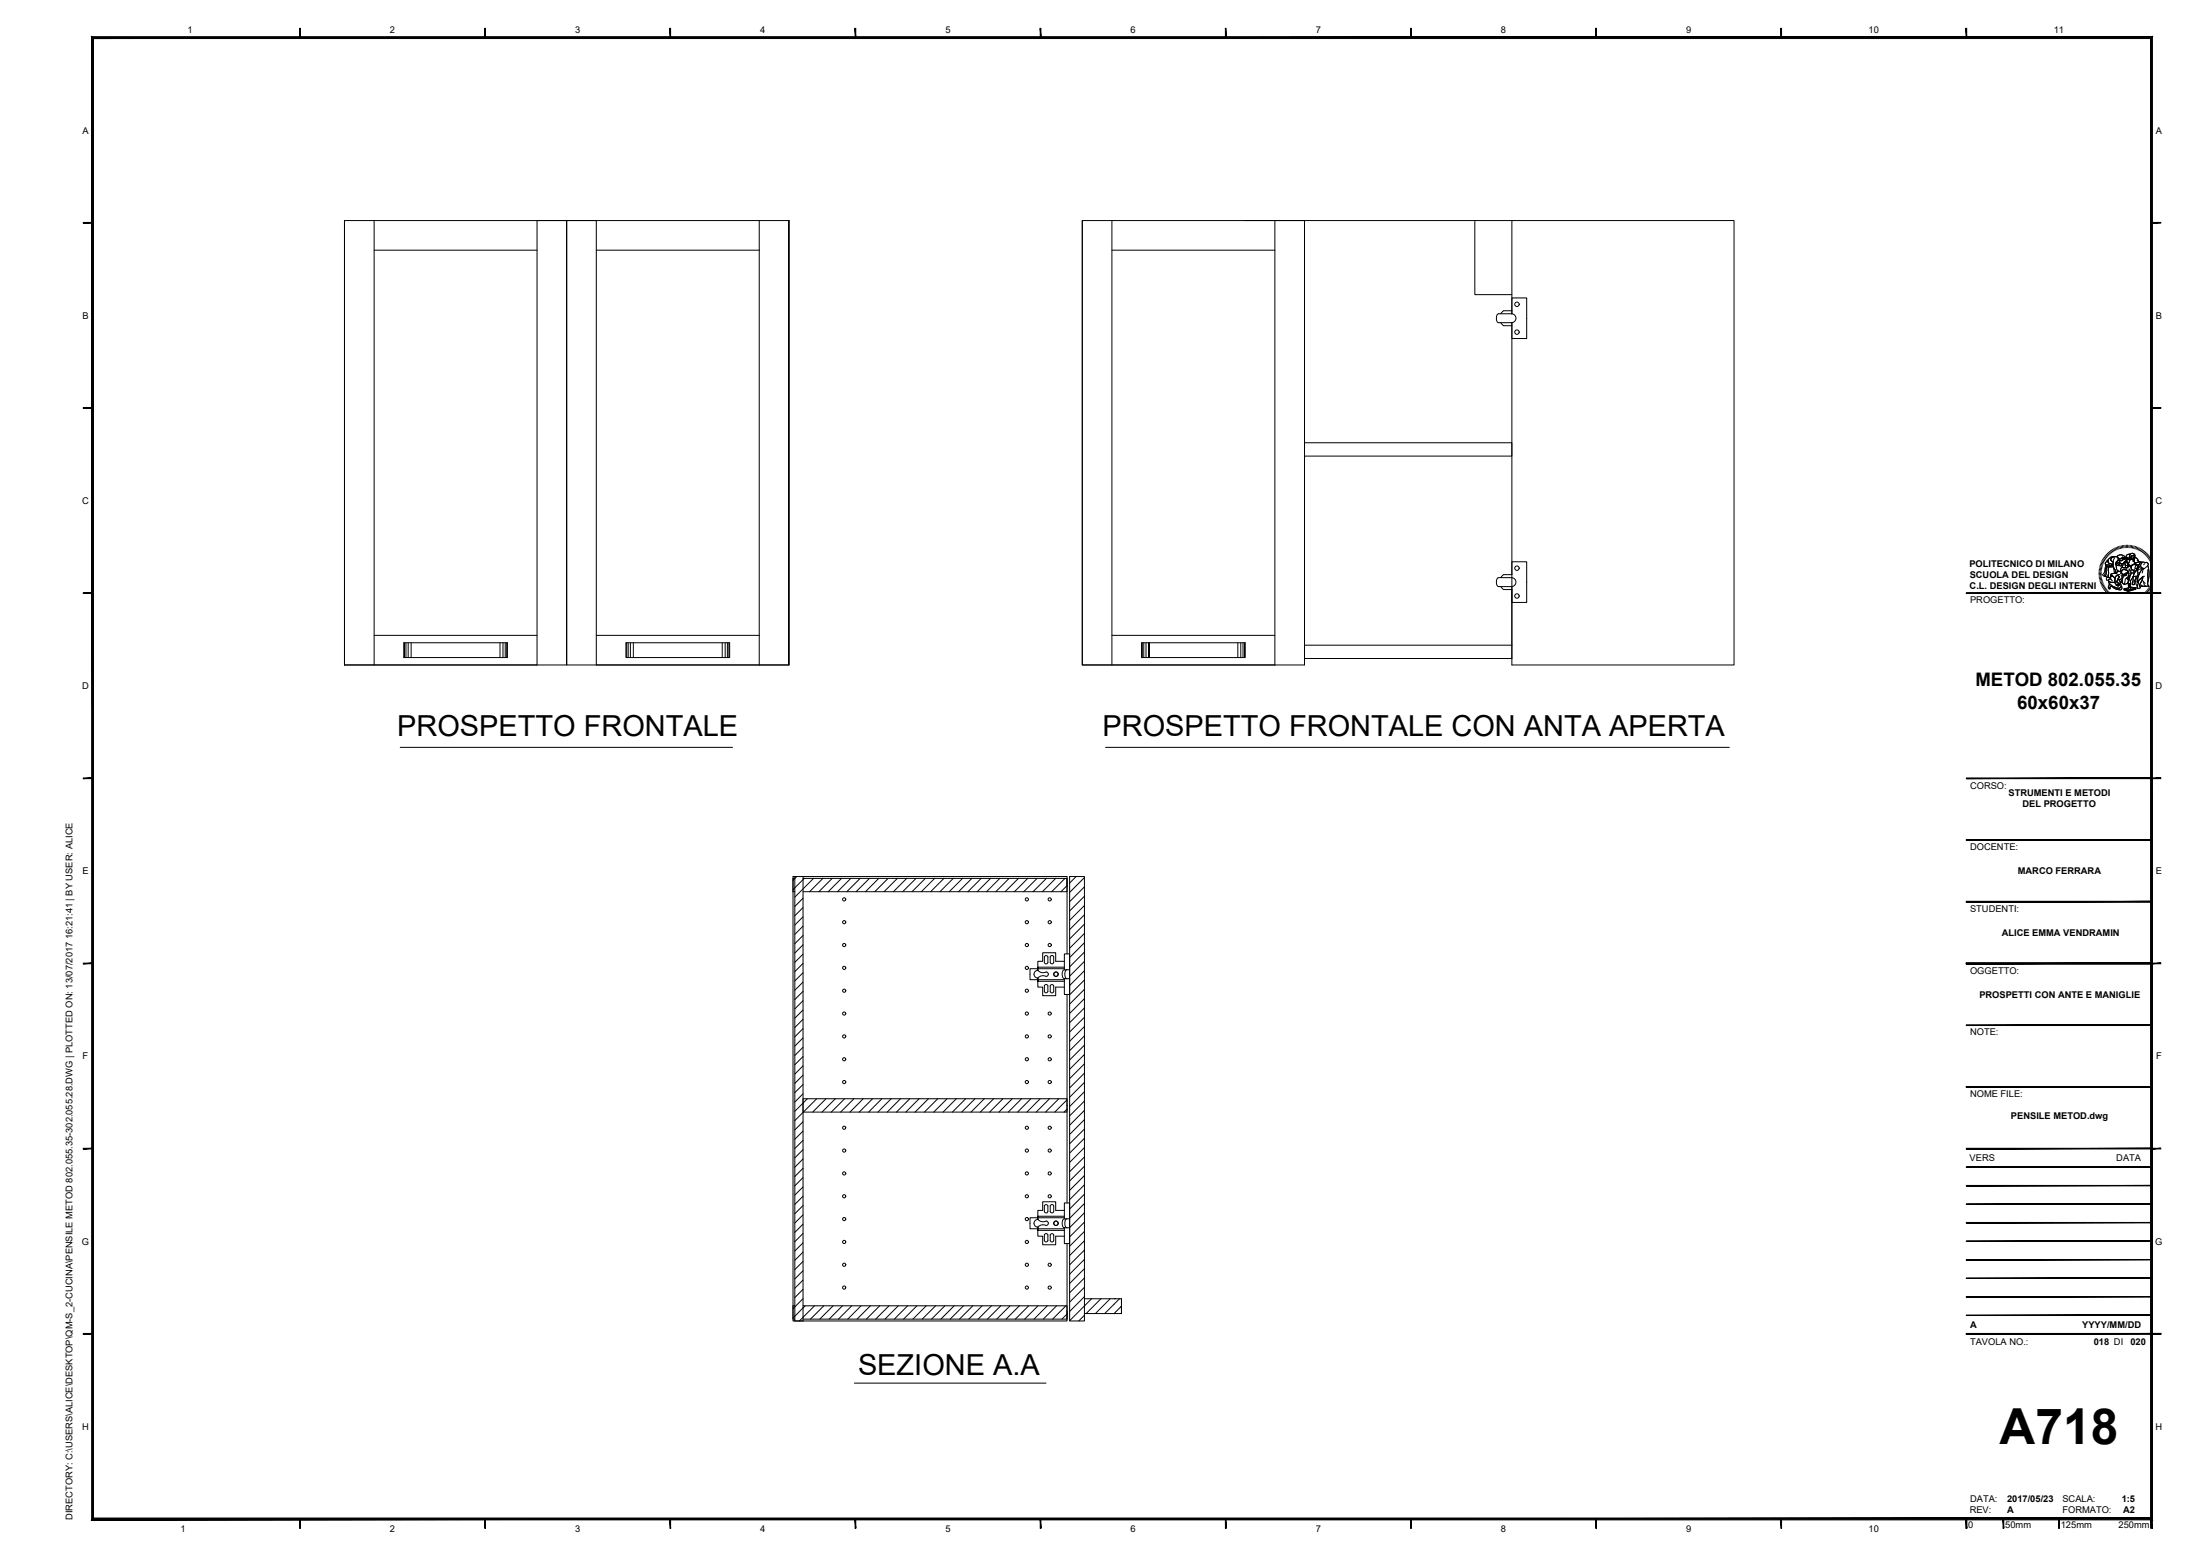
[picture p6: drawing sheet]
<svg xmlns="http://www.w3.org/2000/svg" width="594mm" height="420mm" viewBox="0 0 594 420" stroke-linecap="round" stroke-linejoin="round" font-family="sans-serif">
<!-- layer: 0 -->
<g fill="none" stroke="#000" stroke-width=".27">
<path d="M404.7 84.7h3.5a1.2 1.2 0 0 1 1.2 1.2 1.2 1.2 0 0 1-1.2 1.2h-3.5M405.3 87.1l.7 .8 2.3 .1M408.3 84.8v-4.4h4v11h-4v-4.3M408.3 83.9h-2.3l-.7 .8M404.7 156h3.5a1.2 1.2 0 0 1 1.2 1.2 1.2 1.2 0 0 1-1.2 1.2h-3.5M405.3 156l.7-.8h2.3v-3.5h4v11h-4v-3.5h-2.3l-.7-.8M283 258.4v1.5M283 258.4l-.5-.4-.5 .4 .1 1.7 .6 .1 .3-.3M283.7 258.2l.6-.1 .2 .3v1.5l-.2 .3h-.4l-.3-.3zM287.4 259.6h-2.3v-2.3h-3.5v2.3h-1.3v2.4v-.8h7.1M280.3 262a1.04 1.04 0 0 0-1.1 1.1 1.04 1.04 0 0 0 1.1 1M280.3 262a2.24 2.24 0 0 0 2.4 .5l.3 .3v.5l-.5 .4"/>
<path d="M282.5 263.7a1.82 1.82 0 0 0-2.2 .4M283 266.2v1.5M283 266.2l-.3-.3-.6 .1-.1 1.7 .5 .4 .5-.4M283.7 266l.6-.1 .2 .3v1.5l-.2 .4h-.4l-.3-.4zM287.4 261.6h-9.3v2.9h9.3M287.4 265h-7.1v-.9v2.4h1.3v2.4h3.5v-2.4h2.3M287.4 261.9h1.4M287.4 264.3h1.4M280.3 329.3a1.04 1.04 0 0 0-1.1 1 1.04 1.04 0 0 0 1.1 1.1M280.3 329.3a2.24 2.24 0 0 0 2.4 .5l.3 .3v.4l-.5 .4a1.82 1.82 0 0 0-2.2 .5M283 325.7v1.5M283 333.5v1.5"/>
<path d="M283 333.5l-.3-.4-.6 .2-.1 1.7 .5 .3 .5-.3M283 325.6l-.5-.3-.5 .4 .1 1.6 .6 .2 .3-.3M283.7 333.3l.6-.1 .2 .3v1.5l-.2 .3h-.4l-.3-.3zM283.7 325.4l.6-.1 .2 .3v1.5l-.2 .4h-.4l-.3-.4zM287.4 328.8h-9.3v3h9.3M287.4 332.2h-7.1v-.8v2.4h1.3v2.3h3.5v-2.3h2.3M287.4 326.8h-2.3v-2.3h-3.5v2.3h-1.3v2.5v-.9h7.1M287.4 331.5h1.4M287.4 329.1h1.4"/>
<circle cx="409.6" cy="89.7" r=".6"/>
<circle cx="409.6" cy="82.2" r=".6"/>
<circle cx="409.6" cy="153.4" r=".6"/>
<circle cx="409.6" cy="160.9" r=".6"/>
<circle cx="285.1" cy="263.1" r=".6"/>
<circle cx="285.1" cy="330.3" r=".6"/>
</g>
<!-- layer: A-FURN -->
<g fill="none" stroke="#000" stroke-width=".27">
<path d="M93 59.6h60v120h-60zM93 59.6v120M101 59.6v120M205 59.6v120M213 59.6h-60v120h60v-120v120h-52v-120h-16v120h-52M292.3 59.6h60v120h-60zM292.3 59.6v120h52v-120M300.3 59.6v120M336.3 59.6h72M398.3 59.6v20h10M101 67.6h44M161 67.6h44"/>
<path d="M300.3 67.6h44M408.3 84.7v-25.1h60v120h-60v-92.5M352.3 119.6h56v3.6h-56M101 171.6h44M109 173.6h28v4h-28zM109.2 173.6v4M109.6 173.6v4M110.2 173.6v4M111 173.6v4M135 173.6v4M135.8 173.6v4M136.4 173.6v4"/>
<path d="M136.8 173.6v4M161 171.6h44M169 173.6h28v4h-28zM169.2 173.6v4M169.6 173.6v4M170.2 173.6v4M171 173.6v4M195 173.6v4M195.8 173.6v4M196.4 173.6v4M196.8 173.6v4M300.3 171.6h44"/>
<path d="M308.3 173.6h28v4h-28zM308.5 173.6v4M308.9 173.6v4M309.5 173.6v4M310.3 177.6v-4v4M310.3 173.6v4M334.3 173.6v4M335.1 173.6v4M335.7 173.6v4M336.1 173.6v4M352.3 177.8h56M352.3 174.2h56"/>
<path d="M214.1 236.7h.5v120h2.2v-120M214.6 237.2h-.5v3.6h.5M215.2 236.7l-1.1 1M216.8 237.2h71.3v2.2M217.2 237.2l-3.1 3M219.7 237.2l-5.1 5M222.2 237.2l-3.6 3.6M224.7 237.2l-3.6 3.6M227.2 237.2l-3.6 3.6M229.8 237.2l-3.6 3.6M232.3 237.2l-3.6 3.6M234.8 237.2l-3.6 3.6"/>
<path d="M237.3 237.2l-3.6 3.6M239.8 237.2l-3.6 3.6M242.3 237.2l-3.6 3.6M244.8 237.2l-3.6 3.6M247.4 237.2l-3.6 3.6M249.9 237.2l-3.6 3.6M252.4 237.2l-3.6 3.6M254.9 237.2l-3.6 3.6M257.4 237.2l-3.6 3.6M259.9 237.2l-3.6 3.6M262.4 237.2l-3.6 3.6M265 237.2l-3.6 3.6"/>
<path d="M267.5 237.2l-3.6 3.6M270 237.2l-3.6 3.6M272.5 237.2l-3.6 3.6M275 237.2l-3.6 3.6M277.5 237.2l-3.6 3.6M280 237.2l-3.6 3.6M282.6 237.2l-3.6 3.6M285.1 237.2l-3.6 3.6M287.6 237.2l-3.6 3.6M288.1 237.2v3.6h-71.3M288.1 239.1l-1.6 1.7M288.8 236.7h4v120h-4z"/>
<path d="M290.6 236.7l-1.8 1.7M292.8 237l-4 4M292.8 239.5l-4 4M216.8 242.5l-2.2 2.3M216.8 245.1l-2.2 2.2M216.8 247.6l-2.2 2.2M216.8 250.1l-2.2 2.2M216.8 252.6l-2.2 2.2M216.8 255.1l-2.2 2.2M216.8 257.6l-2.2 2.3M288.1 257.6v-20.9h-74v120h74v-20.9M292.8 242l-4 4"/>
<path d="M292.8 244.5l-4 4M292.8 247l-4 4M292.8 249.5l-4 4M292.8 252l-4 4M292.8 254.6l-4 4M292.8 257.1l-4 4M292.8 259.6l-4 4M216.8 260.1l-2.2 2.3M216.8 262.7l-2.2 2.2M216.8 265.2l-2.2 2.2M216.8 267.7l-2.2 2.2M216.8 270.2l-2.2 2.2"/>
<path d="M216.8 272.7l-2.2 2.2M216.8 275.2l-2.2 2.3M216.8 277.8l-2.2 2.2M288.1 268.5v56.3M292.8 262.1l-4 4M292.8 264.6l-4 4M292.8 267.1l-4 4M292.8 269.7l-4 4M292.8 272.2l-4 4M292.8 274.7l-4 4M292.8 277.2l-4 4M292.8 279.7l-4 4"/>
<path d="M216.8 296.7h71.3v3.6h-71.3zM216.8 280.3l-2.2 2.2M216.8 282.8l-2.2 2.2M216.8 285.3l-2.2 2.2M216.8 287.8l-2.2 2.2M216.8 290.3l-2.2 2.2M216.8 292.8l-2.2 2.3M216.8 295.4l-2.2 2.2M218 296.7l-3.4 3.4M220.5 296.7l-3.6 3.6M223.1 296.7l-3.6 3.6M225.6 296.7l-3.6 3.6"/>
<path d="M228.1 296.7l-3.6 3.6M230.6 296.7l-3.6 3.6M233.1 296.7l-3.6 3.6M235.6 296.7l-3.6 3.6M238.1 296.7l-3.6 3.6M240.7 296.7l-3.6 3.6M243.2 296.7l-3.6 3.6M245.7 296.7l-3.6 3.6M248.2 296.7l-3.6 3.6M250.7 296.7l-3.6 3.6M253.2 296.7l-3.6 3.6M255.7 296.7l-3.6 3.6"/>
<path d="M258.3 296.7l-3.6 3.6M260.8 296.7l-3.6 3.6M263.3 296.7l-3.6 3.6M265.8 296.7l-3.6 3.6M268.3 296.7l-3.6 3.6M270.8 296.7l-3.6 3.6M273.3 296.7l-3.6 3.6M275.9 296.7l-3.6 3.6M278.4 296.7l-3.6 3.6M280.9 296.7l-3.6 3.6M283.4 296.7l-3.6 3.6M285.9 296.7l-3.6 3.6"/>
<path d="M288.1 297l-3.3 3.3M288.1 299.5l-.8 .8M292.8 282.2l-4 4M292.8 284.7l-4 4M292.8 287.3l-4 4M292.8 289.8l-4 4M292.8 292.3l-4 4M292.8 294.8l-4 4M292.8 297.3l-4 4M292.8 299.8l-4 4M216.8 300.4l-2.2 2.2M216.8 302.9l-2.2 2.2"/>
<path d="M216.8 305.4l-2.2 2.2M216.8 307.9l-2.2 2.2M216.8 310.4l-2.2 2.3M216.8 313l-2.2 2.2M216.8 315.5l-2.2 2.2M216.8 318l-2.2 2.2M292.8 302.3l-4 4M292.8 304.9l-4 4M292.8 307.4l-4 4M292.8 309.9l-4 4M292.8 312.4l-4 4M292.8 314.9l-4 4"/>
<path d="M292.8 317.4l-4 4M292.8 319.9l-4 4M216.8 320.5l-2.2 2.2M216.8 323l-2.2 2.2M216.8 325.5l-2.2 2.2M216.8 328l-2.2 2.3M216.8 330.6l-2.2 2.2M216.8 333.1l-2.2 2.2M216.8 335.6l-2.2 2.2M216.8 338.1l-2.2 2.2M292.8 322.5l-4 4M292.8 325l-4 4"/>
<path d="M292.8 327.5l-4 4M292.8 330l-4 4M292.8 332.5l-4 4M292.8 335l-4 4M292.8 337.5l-4 4M214.6 352.6h-.5v3.6h.5M216.8 352.6h71.3v3.6M216.8 340.6l-2.2 2.2M216.8 343.1l-2.2 2.2M216.8 345.6l-2.2 2.3M216.8 348.2l-2.2 2.2M216.8 350.7l-2.7 2.7"/>
<path d="M217.4 352.6l-3.3 3.3M219.9 352.6l-4 4.1M222.5 352.6l-3.6 3.6M225 352.6l-3.6 3.6M227.5 352.6l-3.6 3.6M230 352.6l-3.6 3.6M232.5 352.6l-3.6 3.6M235 352.6l-3.6 3.6M237.5 352.6l-3.5 3.6M240.1 352.6l-3.6 3.6M242.6 352.6l-3.6 3.6M245.1 352.6l-3.6 3.6"/>
<path d="M247.6 352.6l-3.6 3.6M250.1 352.6l-3.6 3.6M252.6 352.6l-3.6 3.6M255.2 352.6l-3.6 3.6M257.7 352.6l-3.6 3.6M260.2 352.6l-3.6 3.6M262.7 352.6l-3.6 3.6M265.2 352.6l-3.6 3.6M267.7 352.6l-3.6 3.6M270.2 352.6l-3.6 3.6M272.8 352.6l-3.6 3.6M275.3 352.6l-3.6 3.6"/>
<path d="M277.8 352.6l-3.6 3.6M280.3 352.6l-3.6 3.6M282.8 352.6l-3.6 3.6M285.3 352.6l-3.6 3.6M287.8 352.6l-3.6 3.6M288.1 354v2.2h-71.3M288.1 354.8l-1.3 1.4M292.8 350.7h10v4v-4v4h-10M292.8 340.1l-4 4M292.8 342.6l-4 4M292.8 345.1l-4 4M292.8 347.6l-4 4"/>
<path d="M292.8 350.1l-4 4M292.8 355.1l-1.5 1.6M294.8 350.7l-6 5.9M297.3 350.7l-4 4M299.8 350.7l-4 4M300.8 354.7h.1M300.8 350.7h.4M302.3 350.7l-4 4M302.8 352.7l-2 2"/>
<circle cx="228" cy="255.2" r=".43"/>
<circle cx="228" cy="242.9" r=".43"/>
<circle cx="228" cy="249" r=".43"/>
<circle cx="277.3" cy="255.2" r=".43"/>
<circle cx="277.3" cy="249" r=".43"/>
<circle cx="277.3" cy="242.9" r=".43"/>
<circle cx="283.5" cy="255.2" r=".43"/>
<circle cx="283.5" cy="249" r=".43"/>
<circle cx="283.5" cy="242.9" r=".43"/>
<circle cx="228" cy="267.5" r=".43"/>
<circle cx="228" cy="261.4" r=".43"/>
<circle cx="228" cy="279.9" r=".43"/>
<circle cx="228" cy="273.7" r=".43"/>
<circle cx="277.3" cy="261.4" r=".43"/>
<circle cx="277.3" cy="267.5" r=".43"/>
<circle cx="277.3" cy="279.9" r=".43"/>
<circle cx="277.3" cy="273.7" r=".43"/>
<circle cx="283.5" cy="279.9" r=".43"/>
<circle cx="283.5" cy="273.7" r=".43"/>
<circle cx="228" cy="286" r=".43"/>
<circle cx="228" cy="292.2" r=".43"/>
<circle cx="277.3" cy="286" r=".43"/>
<circle cx="277.3" cy="292.2" r=".43"/>
<circle cx="283.5" cy="286" r=".43"/>
<circle cx="283.5" cy="292.2" r=".43"/>
<circle cx="228" cy="304.5" r=".43"/>
<circle cx="228" cy="310.7" r=".43"/>
<circle cx="228" cy="316.9" r=".43"/>
<circle cx="277.3" cy="310.7" r=".43"/>
<circle cx="277.3" cy="304.5" r=".43"/>
<circle cx="277.3" cy="316.9" r=".43"/>
<circle cx="283.5" cy="304.5" r=".43"/>
<circle cx="283.5" cy="310.7" r=".43"/>
<circle cx="283.5" cy="316.9" r=".43"/>
<circle cx="228" cy="329.2" r=".43"/>
<circle cx="228" cy="323" r=".43"/>
<circle cx="228" cy="335.4" r=".43"/>
<circle cx="277.3" cy="323" r=".43"/>
<circle cx="277.3" cy="329.2" r=".43"/>
<circle cx="277.3" cy="335.4" r=".43"/>
<circle cx="283.5" cy="323" r=".43"/>
<circle cx="228" cy="347.7" r=".43"/>
<circle cx="228" cy="341.5" r=".43"/>
<circle cx="277.3" cy="347.7" r=".43"/>
<circle cx="277.3" cy="341.5" r=".43"/>
<circle cx="283.5" cy="347.7" r=".43"/>
<circle cx="283.5" cy="341.5" r=".43"/>
</g>
<!-- layer: G-ANNO-DIM -->
<path d="M108.1 201.8h89.7M298.5 201.8h168.5M230.7 373.5h51.8" fill="none" stroke="#000" stroke-width=".27"/>
<!-- layer: meccanismi -->
<path d="M404.7 84.7a1.51 1.51 0 0 0 0 2.4M404.7 156a1.51 1.51 0 0 0 0 2.4M287.4 257.6h1.4v10.9h-1.4v-4.2a1.52 1.52 0 0 1 0-2.4zM288.1 261.9a1.51 1.51 0 0 0 0 2.4M287.4 324.8h1.4v11h-1.4v-4.3a1.52 1.52 0 0 1 0-2.4zM288.1 329.1a1.51 1.51 0 0 0 0 2.4" fill="none" stroke="#000" stroke-width=".27"/>
<!-- layer: G-ANNO-LOGO -->
<g fill="none" stroke="#000" stroke-width=".27">
<path d="M566.8 154.8h.6M566.8 154.5h.6M566.8 154.1l.7 .1M566.8 153.8l.7 .1M566.9 153.4l.7 .1M567 153.1l.6 .1M567.1 152.7l.6 .2M567.2 152.4l.6 .2M567.3 152l.6 .3M567.4 151.7l.6 .3M567.4 155.2h-.6M567.5 155.5h-.7"/>
<path d="M567.5 155.8l-.7 .1M567.5 156.1l-.6 .2M567.6 151.4l.6 .3M567.6 156.4l-.6 .2M567.7 156.8l-.7 .1M567.7 151.1l.6 .3M567.8 157.1l-.7 .2M567.9 157.4l-.6 .2M567.9 150.8l.6 .3M568 157.7l-.6 .3M568.1 150.5l.6 .4M568.2 158l-.6 .3"/>
<path d="M568.3 158.3l-.6 .3M568.3 150.2l.6 .4M568.5 158.5l-.6 .4M568.6 149.9l.5 .5M568.6 152.5h.7a.83 .83 0 0 0 1.3-.1l.1 .6-1 .1a.79 .79 0 0 1-1.1-.5zM568.7 152.5v.4M568.7 158.8l-.6 .4M568.8 149.6l.5 .5M568.8 153l-.2 .4-.2 1.5-.3 .6 .4 .2M568.9 159.1l-.6 .4M569 151.4l.3-.2-.1 .3a.81 .81 0 0 0 1 .8l.3 .1-.1 .2a.74 .74 0 0 1-1.1-.1l-.3 .1a.5 .5 0 0 1-.5-.4 .5 .5 0 0 1 .3-.6zM569.1 149.4l.4 .5"/>
<path d="M569.1 159.3l-.6 .5M569.1 153l.4 .1-.2 .4 .1 1.3-.1 1-.1 .1a.43 .43 0 0 1-.6-.2 .43 .43 0 0 1 .1-.6l.1-1.4zM569.1 153l-.3 .6-.1 1.5-.2 .6 .7 .2M569.3 151.2l-.6 .6a.44 .44 0 0 0-.2 .5 .44 .44 0 0 0 .5 .3h.6a.64 .64 0 0 0 1-.2M569.3 159.6l-.5 .4M569.3 149.1l.5 .6M569.3 156.6a1.21 1.21 0 0 0 1.8 .5M569.4 150.9l.6-.5 1.3-.1a1 1 0 0 0-1.2 1l.5 .3v.8l-.5-.1a.75 .75 0 0 1-.9-.8zM569.5 157v.5l.8 .7 1.9 .8M569.5 156.9l.5 .3 1.1-.1 .1 .5 .3 .3v.2l.2-.2 .3 .4-.2-.6 .4 .5-.2-.5 .4 .1-.8-.7 .3-.7 .4 .2 .3 1a.88 .88 0 0 1-.2 1.2 .88 .88 0 0 1-1.2-.2l-1.6-1zM569.5 159.8l-.5 .5M569.5 153.1l1.2-.1 .6 1.2-.1 .5-.4 .1a.6 .6 0 0 0-.8 .7l.2 .1-.4 .5a.56 .56 0 0 1-.5-.9v-1.7z"/>
<path d="M569.5 153.1l-.2 .6v2.1M569.6 148.9l.4 .5M569.6 157.6l1.6 1a1.01 1.01 0 0 0 1.6-.4 .65 .65 0 0 1 0 1 .65 .65 0 0 1-.9 0l-1.3-.6a.45 .45 0 0 0-.5-.3 .45 .45 0 0 0-.3 .5v.2h-.3a.84 .84 0 0 1 0-1.2zM569.6 157.6l-.1 .2a.84 .84 0 0 0 0 1.2l.4-.2-.2-.1a.49 .49 0 0 1 .4-.4 .49 .49 0 0 1 .5 .3l.9 .5a1.04 1.04 0 0 0 1.5-.1l-.2-.8M569.8 156.1a.5 .5 0 0 0-.8-.2 .5 .5 0 0 0 .1 .8 .72 .72 0 0 1 .7-.4 .72 .72 0 0 1 .6 .6h.1M569.9 148.7l.4 .5M570 155.7l.4-.2 .2 .1a.73 .73 0 0 1 .5 1v.5a1.19 1.19 0 0 1-1.8-.5l.7-.2-.2-.3zM570.1 155l1.1-.3 .3 .1 .2-.4 .5-.1 .6 .2 .3 .5a1.02 1.02 0 0 1 0 1.1 1.02 1.02 0 0 1-1 .4l-.1-.3a.47 .47 0 0 0 .1-.8 .47 .47 0 0 0-.8 .3l-.1 .4-.8-.6a.3 .3 0 0 1-.4 0 .3 .3 0 0 1 .1-.5zM570.2 148.5l.3 .5M570.3 150.6l.8-.3a.75 .75 0 0 1 .9 .6 .75 .75 0 0 1-.5 .9l-.3 .5 .2 .3a1.43 1.43 0 0 0 .6 1.5l.2 .2-.5 .1-.1 .4a.39 .39 0 0 1-.4-.2 .39 .39 0 0 1 0-.5l-.5-1.1-.1-1.3a.62 .62 0 0 1-.5-.4 .62 .62 0 0 1 .2-.7zM570.4 155.4l.7 .7M570.4 155.5l-.5 .4 .1 .5"/>
<path d="M570.5 148.3l.3 .6M570.7 153l-2-.1-.3 .4-.1 1.2-.5 .7 .3 .3M570.8 148.1l.3 .6M570.8 153.4l.2 1.3M571 150.6l-.4 .8v1.1l.6 1.5a.55 .55 0 0 0 .3 .8l.2-.4 .5-.2a1.05 1.05 0 0 1-.7-1.4 .95 .95 0 0 1 .3-1.3 .83 .83 0 0 0-.1-1.1 .83 .83 0 0 0-1-.1l-.8 .2-.6 .5-.1 .5a.83 .83 0 0 0 1 .8l.3 .1M571.1 148l.3 .6M571.2 154.7l-.4 .1a.61 .61 0 0 0-.8 .7l.2 .1M571.3 150.3a1.01 1.01 0 0 0-1.3 1l.6 .3M571.4 147.8l.3 .6M571.5 155.4a.47 .47 0 0 1 .7 .2 .47 .47 0 0 1-.2 .6l-.4 .9 .8 .8-.4-.2 .2 .5-.4-.5 .1 .6-.2-.4-.2 .2v-.2l-.4-.6 .1-1.2zM571.5 155.4a.47 .47 0 0 1 .7 .2 .47 .47 0 0 1-.2 .6l-.4 .9 .8 .8-.4-.2 .1 .5-.3-.5 .1 .6-.2-.4-.2 .2v-.2l-.4-.6v-1.1zM571.5 152.2l.8-.3 .3 .2-.4 .2 .2 .4a.61 .61 0 0 1-.9-.5z"/>
<path d="M571.6 151.6l.9-.4-.1 .6-1.1 .5zM571.6 152.2a.57 .57 0 0 0 .8 .5M571.7 150.4l.7-.6 1.1 .2a.3 .3 0 0 1 .3 .5 .3 .3 0 0 1-.5 0l-.2-.1-.5 .5-.6-.2M571.8 147.7l.2 .6M571.8 150.1l1.1-.3 .7 .4a.23 .23 0 0 1 .2 .3 .23 .23 0 0 1-.3 .1l-.4-.2-.4 .5h-.4l-.6-.5zM572 150.7l.7 .2 .5-.5 .3 .2-.2 .6-.4 .2-.5-.2-.5 .2zM572.1 147.6l.2 .6M572.2 154.3l.6 .2 .4 .6a.77 .77 0 0 1-.3 1.1M572.3 152.2h.8l-.2 .1a.37 .37 0 0 1-.3 .5 .37 .37 0 0 1-.4-.4zM572.3 156.6l.3 1a.8 .8 0 0 1 .1 .9 .8 .8 0 0 1-.9 .3M572.3 151.9l.3 .2M572.4 151.6v.2l-1.1 .5"/>
<path d="M572.4 155.1l-.8 .2M572.4 147.5l.2 .6M572.5 151.3l-.4 .5M572.6 154.8l.7 .5M572.7 152.1a.34 .34 0 0 0-.4 .4 .34 .34 0 0 0 .4 .3 .34 .34 0 0 0 .2-.5l.2-.1-.6 .1M572.7 155.3a.7 .7 0 0 1 .2 .9 .7 .7 0 0 1-1 .2M572.8 154.5l.1-.4a.9 .9 0 0 1 1.3-.1l.3 .3a.26 .26 0 0 1 .1 .4 .26 .26 0 0 1-.4 0l-1 .4 .6 .4 .4-.3 .1-.4a.43 .43 0 0 0 .3-.4 .43 .43 0 0 0-.4-.4l-.9-.2-.5 .7-.2-.1v-.5l.5-.8 .2 .2h1.1l.5-.4v-.3l.6 .2 .1 1a.64 .64 0 0 0-.1 1l-.3 .6-.4 .1-.2 .6h-.4l.3 .3 .3-.1-.1 .4 .2-.3-.3 1.1a.97 .97 0 0 1-1.5 0l-.3-.4 .3-.6 .2-1.1M572.8 147.4l.1 .6M572.8 154.2l.6-.4h.6l.5 .4a.3 .3 0 0 1 .1 .5 .3 .3 0 0 1-.5 0l-.2 .2a.51 .51 0 0 1-.6 .3 .51 .51 0 0 1-.4-.5zM572.8 157.1l.8 .7M573 151.2v.1M573.1 150.8l.2 .1"/>
<path d="M573.1 153.1a1.23 1.23 0 0 0-.5 1.3M573.1 156.5v.9M573.1 147.3l.1 .7M573.1 150.8v.1M573.2 155.1l.8-.3a.21 .21 0 0 1 .4-.1 .21 .21 0 0 1-.2 .3l-.4 .5-.5-.2zM573.2 155.9l-.3 1-.4 .4M573.5 151l.7-.2a.32 .32 0 0 1 .2 .6 .31 .31 0 0 1-.5-.2zM573.5 147.3l.1 .6M573.5 150.6l-.2 .6-.4 .2-.5-.2-.5 .2M573.5 151.9l.5-.3 .4 .1 .5 1a.23 .23 0 0 1-.1 .3 .23 .23 0 0 1-.3-.2 .23 .23 0 0 1 .2-.2l-.2-.7a.44 .44 0 0 0-.7-.1 .44 .44 0 0 0 .1 .7l.1 .4a.41 .41 0 0 1-.5 .4 .41 .41 0 0 1-.3-.5zM573.6 159l2-.4 1.1 .2-2 .6zM573.6 159l1.1 .4v.3l-1.1-.4z"/>
<path d="M573.8 151.8l.7 .1 .2 .5a.64 .64 0 0 1-.1 .7 .64 .64 0 0 1-.7 .2zM573.8 147.2l.1 .7M573.9 150.8l.1-.2a.53 .53 0 0 1 .7 .4l-.2 .1M573.9 155.3h.1M573.9 156.2l-.3 1.6 1-.2M573.9 150.6h.1a.52 .52 0 0 1 .5 0 .52 .52 0 0 1 .2 .4l-.2 .1-.2-.3h-.4zM574 154.9l.1 .1M574 155.2l.1 .1M574.1 155h-.1M574.1 152h.1M574.2 152l-.2 .1M574.2 147.2v.7"/>
<path d="M574.3 150.9l-.5-.1-.3 .2h.3a.36 .36 0 0 0 .3 .3 .36 .36 0 0 0 .4-.3l-.2-.2v.2M574.3 156l.3 .1 .2-.6 .4-.1-.4 1.3v-.4h-.3zM574.3 153.3v.7M574.4 154.8l-.2 .5a.51 .51 0 0 1-.8-.1M574.4 151.8l.2 .3-.1 .1M574.5 152a.43 .43 0 0 0-.7-.2 .43 .43 0 0 0 .1 .7 .5 .5 0 0 1-.1 .8 .5 .5 0 0 1-.7-.4l.4-1 .7-.3 .5 .5 .2 .8a.23 .23 0 0 1-.3 .1 .23 .23 0 0 1-.1-.3M574.5 147.2v.7M574.6 152.3l-.2 .1M574.6 152.1a.41 .41 0 0 1 0 .6 .41 .41 0 0 1-.6 0l-.1-.1M574.6 153l-.3 .3h-.4M574.7 159.4l2-.6v.3l-2 .6zM574.7 159.4v.3"/>
<path d="M574.7 151h.2l.1 .5-.2 .7M574.8 155.5h.1M574.8 156.2l-.1 .5 .2-.3M574.8 150.6l.1 .4M574.9 152.6l-.1-.5a.89 .89 0 0 0 0-1.1l-.3-.4a.46 .46 0 0 1-.4-.6 .46 .46 0 0 1 .6-.3 .28 .28 0 0 1 .5 0 .28 .28 0 0 1-.1 .4v1.1l.2-.1v-.4a.4 .4 0 0 0 .3 .3 .4 .4 0 0 0 .5-.1l-.1 .6 .2-.1 .4 .7-1.1 .7M574.9 147.2v.7M575 155.9l-.2 .3v-.3M575 153.6l-.2 1.4M575 152.8l.4 .2M575 157.7l.2-.1 .2 1-.3-.5-.4 .6zM575.1 154.8l-.4 .3v.5M575.2 155.4l-.4 .1-.2 .6h-.4l.3 .3 .3-.1"/>
<path d="M575.2 153.7l-.4 .8M575.3 147.2l-.1 .7M575.3 149.7l.7-.3 .4 .2 .1 .4v.7l-.4 .9v-.7l.3-.5a.28 .28 0 0 0-.1-.3 .28 .28 0 0 0-.4 0 .79 .79 0 0 0-.6 1.1h-.2l-.1-.8zM575.3 149.7h-.5a.62 .62 0 0 0-.6 .7M575.4 150.7l.2 .3 .5-.1M575.4 149.5l.6-.1 .4 .2 .1 .4v.7l-.4 .9 .2-1.3a.27 .27 0 0 0-.1-.3 .27 .27 0 0 0-.3 .1h-.4l-.2 1-.2 .1-.1-.8zM575.5 152.8l.2-.1a.98 .98 0 0 1 1.2-.2 .63 .63 0 0 1 .7 .4 .63 .63 0 0 1-.4 .8 .88 .88 0 0 1-.8 .5 .88 .88 0 0 1-.8-.5zM575.5 150.4l.3 .1M575.5 154.7l.9-.1-.7 1.6a1.5 1.5 0 0 0-.5 1.5h-.2l-.2 .5-.2-.9zM575.5 154.8l-.9 2.5 .2 .9 .4-.6 .2 1.3-.3-.8-.4 1 .1-.9M575.6 150.1h.3a.3 .3 0 0 1 .4 0 .3 .3 0 0 1 .1 .3l-.3 .5a.39 .39 0 0 1-.4 .1 .39 .39 0 0 1-.3-.3zM575.6 150.9h.1"/>
<path d="M575.6 153.8a.62 .62 0 0 0-.1 1l1-.2 .4-.6M575.6 147.3l-.1 .7M575.6 150.5h.1M575.7 150.8h.1M576 147.4l-.2 .6M576 150.6l.2 .1M576 150.6v.1M576.1 155.7l.7-.1-.5 1.4 .2 .7-.4 .2-.4-.2zM576.2 151.4l.4 .7M576.3 153.9h.1M576.3 147.4l-.2 .7M576.3 152.3h.1a2.24 2.24 0 0 1 1.8-.5l-.7 .9z"/>
<path d="M576.4 154.6l-.7 1.6a1.52 1.52 0 0 0-.5 1.5M576.5 153.8l-.3 .1M576.5 150.4a1.26 1.26 0 0 1 .9 1.1l.3 .2-.6 .2a.52 .52 0 0 1-.6 .1 .52 .52 0 0 1-.3-.6zM576.5 150.4l.7 .5 .2 .5M576.5 154.1l-.1 .1M576.7 147.5l-.2 .7M576.7 158.8v.3l-2 .6-1.1-.4v-.3l1.1 .4 2-.6a6.2 6.2 0 0 0-3.1 .2M576.8 155.6l-.5 1.4 .2 .7-.2 .2-.6-.2 .3-2M577 147.6l-.2 .7M577.1 153.5l-.1 .4M577.1 153.7l.2 .1-.1 .7a.69 .69 0 0 1-.2 1.1l-1 .1 .4-1.1zM577.1 152.5a.58 .58 0 0 1 .5 .6 .58 .58 0 0 1-.5 .6 .62 .62 0 0 1-1 .5l-.3-.3a.78 .78 0 0 1 0-1.2l.5-.2a.33 .33 0 0 1 .5 .2 .33 .33 0 0 1-.2 .4v.2a.22 .22 0 0 0 .2 .3 .22 .22 0 0 0 .2-.2l.2-.4-.1-.5-.6-.2-.7 .2-.4 .5 .1 .3"/>
<path d="M577.1 151.3l.5 .4M577.2 155.6l-1.2 .1M577.2 157l-.1 .2 .3 .2M577.3 147.8l-.2 .6M577.3 153.8v1.2l-.2 1a1.88 1.88 0 0 0-.1 2.1l.2 .1M577.5 156.7l1.1-1-.5 1.6a1.3 1.3 0 0 0-.2 1.4l-.1 .1a.45 .45 0 0 1-.7 0 .45 .45 0 0 1 .1-.7zM577.5 152.7a1.04 1.04 0 0 1 .6-.9 1.04 1.04 0 0 1 1.1 .1 .56 .56 0 0 1 .8 .2 .56 .56 0 0 1-.2 .8l-.3 .3a1.09 1.09 0 0 1-1.9-.3M577.6 154.5v.5M577.7 147.9l-.3 .6M578 148.1l-.3 .6M578 153.7l-.8 .1M578.1 157.9l.6 .4"/>
<path d="M578.3 148.3l-.4 .5M578.3 151.7a2.63 2.63 0 0 0-2 .6M578.5 156.7l.8 .9M578.5 153.7a6.7 6.7 0 0 0-1.4 3.4l1.5-1.3 .5-.2M578.6 151.8a.92 .92 0 0 0-.6 1 .92 .92 0 0 0 1 .7M578.6 151.8l.5 .1a.62 .62 0 0 1 .7 .1 .62 .62 0 0 1 .2 .7l.2 1.1a8.1 8.1 0 0 1-.2 3.7l.2 .8h-1.9a.45 .45 0 0 1-.6-.3 .45 .45 0 0 1 .3-.6l.6-1.7-1.5 1.4a6 6 0 0 1 1.5-3.4l.4-.2a.93 .93 0 0 1-1-.7 .93 .93 0 0 1 .6-1zM578.6 148.4l-.4 .6M578.6 155.7l-.5 1.6a1.3 1.3 0 0 0-.2 1.4l-.1 .1a.47 .47 0 0 1-.7 0 .47 .47 0 0 1 .1-.7l.3-1.4M578.7 153.7l-.2 1M578.9 157.1l.1 .8 .5 .4M578.9 148.6l-.4 .6M579.1 152.2l-.2 .3"/>
<path d="M579.2 148.9l-.5 .5M579.2 159.9l.5 .5M579.4 159.7l.5 .5M579.4 149.1l-.4 .5M579.7 159.5l.5 .4M579.7 149.3l-.5 .5M579.9 159.2l.5 .4M579.9 153.8l.1 3.4M580 149.6l-.5 .4M580 152.7a9.5 9.5 0 0 1 0 5l.2 .6-2.4-.1M580.1 159l.5 .4M580.2 149.8l-.5 .5"/>
<path d="M580.2 158.7l.6 .4M580.4 158.4l.6 .4M580.4 150.1l-.5 .4M580.6 158.1l.6 .3M580.6 150.4l-.5 .4M580.7 157.8l.6 .3M580.8 150.7l-.5 .4M580.9 157.5l.6 .3M581 157.2l.6 .3M581 151l-.6 .3M581.1 156.9l.6 .2M581.2 156.6l.6 .2"/>
<path d="M581.2 151.3l-.6 .3M581.2 156.3l.7 .1M581.3 156l.7 .1M581.3 155.7h.7M581.4 151.6l-.7 .3M581.4 155.3l.7 .1M581.4 155.1h.7M581.5 152l-.6 .2M581.6 152.3l-.6 .2M581.7 152.6l-.6 .2M581.8 153l-.6 .1M581.9 153.3l-.6 .2"/>
<path d="M582 153.7l-.7 .1M582 154l-.6 .1M582.1 154.4h-.7M582.1 154.7l-.7 .1M569.7 160l-.4 .5M570 160.2l-.5 .6M570.2 160.4l-.4 .6M570.5 160.6l-.4 .6M570.8 160.8l-.4 .6M571.1 161l-.4 .6M571.3 161.1l-.3 .6M571.6 161.3l-.2 .6"/>
<path d="M571.9 161.4l-.2 .6M572.2 161.5l-.2 .6M572.6 161.6l-.2 .6M572.9 161.7l-.2 .6M573.2 161.7l-.1 .7M573.5 161.8l-.1 .7M573.8 161.8v.7M574.2 161.8l-.1 .7M574.5 161.8v.7M574.8 161.8l.1 .7M575.1 161.8l.1 .7M575.5 161.8l.1 .6"/>
<path d="M575.8 161.7l.1 .7M576.1 161.6l.2 .7M576.4 161.5l.2 .7M576.7 161.5l.2 .6M577 161.3l.3 .7M577.3 161.2l.3 .6M577.6 161.1l.3 .6M577.9 160.9l.3 .6M578.2 160.7l.3 .6M578.4 160.6l.4 .5M578.7 160.4l.4 .5M579 160.2l.4 .5"/>
</g>
<!-- layer: G-ANNO-TTLB -->
<g fill="#fff" stroke="#fff" stroke-width=".27">
<path d="M556 160.2l30.7 4.3-5.7-4.3zM556 160.2l30.7 4.3h-30.7z"/>
<path d="M581 145.6h5.7l-5.7 14.6zM586.7 145.6l-5.7 14.6 5.7 4.3z"/>
</g>
<path d="M556 160.2h25v-14.6h5.7v18.9h-30.7z" fill="none" stroke="#fff" stroke-width=".27"/>
<g fill="#000" stroke="#000" stroke-width=".27">
<path d="M80.9 7.7l.2 2.5v-2.5zM80.9 7.7l.2 2.5h-.2z"/>
<path d="M130.9 7.7l.2 2.5v-2.5zM130.9 7.7l.2 2.5h-.2z"/>
<path d="M180.9 7.7l.2 2.5v-2.5zM180.9 7.7l.2 2.5h-.2z"/>
<path d="M230.9 7.7l.2 2.5v-2.5zM230.9 7.7l.2 2.5h-.2z"/>
<path d="M280.9 7.7l.2 2.5v-2.5zM280.9 7.7l.2 2.5h-.2z"/>
<path d="M330.9 7.7l.2 2.5v-2.5zM330.9 7.7l.2 2.5h-.2z"/>
<path d="M380.9 7.7l.2 2.5v-2.5zM380.9 7.7l.2 2.5h-.2z"/>
<path d="M430.9 7.7l.2 2.5v-2.5zM430.9 7.7l.2 2.5h-.2z"/>
<path d="M480.9 7.7l.2 2.5v-2.5zM480.9 7.7l.2 2.5h-.2z"/>
<path d="M530.9 7.7l.2 2.5v-2.5zM530.9 7.7l.2 2.5h-.2z"/>
<path d="M25.2 10.4h555.5l.5-.5zM24.8 9.9h556.4l-556 .5zM24.8 9.9l.4 400v-399.5zM24.8 9.9l.4 400-.4 .5zM25.2 409.9l-.4 .5 555.9-.5zM24.8 410.4l555.9-.5 .5 .5zM580.7 10.4v399.5l.5 .5zM580.7 10.4l.5-.5v400.5z"/>
<path d="M22.5 60.2h2.5v-.1zM22.5 60.1h2.5l-2.5 .1z"/>
<path d="M581 60.2h2.5v-.1zM581 60.1h2.5l-2.5 .1z"/>
<path d="M22.5 110.3h2.5v-.2zM22.5 110.1h2.5l-2.5 .2z"/>
<path d="M581 110.3h2.5v-.2zM581 110.1h2.5l-2.5 .2z"/>
<path d="M22.5 160.2h2.5v-.1zM22.5 160.1h2.5l-2.5 .1z"/>
<path d="M531 160.2h50v-.1zM531 160.1h50l-50 .1z"/>
<path d="M581 160.2h2.5v-.1zM581 160.1h2.5l-2.5 .1z"/>
<path d="M22.5 210.3h2.5v-.2zM22.5 210.1h2.5l-2.5 .2z"/>
<path d="M531 210.3h50v-.2zM531 210.1h50l-50 .2z"/>
<path d="M581 210.3h2.5v-.2zM581 210.1h2.5l-2.5 .2z"/>
<path d="M531 226.9h50v-.2zM531 226.7h50l-50 .2z"/>
<path d="M531 243.4v.2l50-.2zM531 243.6l50-.2v.2z"/>
<path d="M531 243.6h50v-.2zM531 243.4h50l-50 .2z"/>
<path d="M22.5 260.2h2.5v-.1zM22.5 260.1h2.5l-2.5 .1z"/>
<path d="M531 260.1v.1l50-.1zM531 260.2l50-.1v.1z"/>
<path d="M531 260.1v.1l50-.1zM531 260.2l50-.1v.1z"/>
<path d="M531 276.7v.2l50-.2zM531 276.9l50-.2v.2z"/>
<path d="M531 260.1v.1l50-.1zM531 260.2l50-.1v.1z"/>
<path d="M531 260.1v.1l50-.1zM531 260.2l50-.1v.1z"/>
<path d="M581 260.2h2.5v-.1zM581 260.1h2.5l-2.5 .1z"/>
<path d="M531 293.4v.2l50-.2zM531 293.6l50-.2v.2z"/>
<path d="M531 293.4v.2l50-.2zM531 293.6l50-.2v.2z"/>
<path d="M22.5 310.2h2.5v-.1zM22.5 310.1h2.5l-2.5 .1z"/>
<path d="M531 315.1h50zM531 315.2l50-.1z"/>
<path d="M531 310.1v.1l50-.1zM531 310.2l50-.1v.1z"/>
<path d="M581 310.2h2.5v-.1zM581 310.1h2.5l-2.5 .1z"/>
<path d="M531 335.1h50zM531 335.2l50-.1z"/>
<path d="M531 330.1h50zM531 330.2l50-.1z"/>
<path d="M531 325.1h50zM531 325.2l50-.1z"/>
<path d="M531 320.1h50zM531 320.2l50-.1z"/>
<path d="M531 355.1h50zM531 355.2l50-.1z"/>
<path d="M531 350.1h50zM531 350.2l50-.1z"/>
<path d="M531 345.1h50zM531 345.2l50-.1z"/>
<path d="M531 340.1h50zM531 340.2l50-.1z"/>
<path d="M22.5 360.2h2.5v-.1zM22.5 360.1h2.5l-2.5 .1z"/>
<path d="M531 360.1v.1l50-.1zM531 360.2l50-.1v.1z"/>
<path d="M531 360.1v.1l50-.1zM531 360.2l50-.1v.1z"/>
<path d="M581 360.2h2.5v-.1zM581 360.1h2.5l-2.5 .1z"/>
<path d="M581 360.2h2.5v-.1zM581 360.1h2.5l-2.5 .1z"/>
<path d="M581 360.2h2.5v-.1zM581 360.1h2.5l-2.5 .1z"/>
<path d="M80.9 410.2l.2 2.5v-2.5zM80.9 410.2l.2 2.5h-.2z"/>
<path d="M130.9 410.2l.2 2.5v-2.5zM130.9 410.2l.2 2.5h-.2z"/>
<path d="M180.9 410.2l.2 2.5v-2.5zM180.9 410.2l.2 2.5h-.2z"/>
<path d="M230.9 410.2l.2 2.5v-2.5zM230.9 410.2l.2 2.5h-.2z"/>
<path d="M280.9 410.2l.2 2.5v-2.5zM280.9 410.2l.2 2.5h-.2z"/>
<path d="M330.9 410.2l.2 2.5v-2.5zM330.9 410.2l.2 2.5h-.2z"/>
<path d="M380.9 410.2l.2 2.5v-2.5zM380.9 410.2l.2 2.5h-.2z"/>
<path d="M430.9 410.2l.2 2.5v-2.5zM430.9 410.2l.2 2.5h-.2z"/>
<path d="M480.9 410.2l.2 2.5v-2.5zM480.9 410.2l.2 2.5h-.2z"/>
<path d="M530.9 410.2v2.5h.2zM530.9 410.2h.2v2.5z"/>
<path d="M530.9 410.2l.2 2.5v-2.5zM530.9 410.2l.2 2.5h-.2z"/>
<path d="M540.9 410.2l.2 2.5v-2.5zM540.9 410.2l.2 2.5h-.2z"/>
<path d="M555.9 410.2l.2 2.5v-2.5zM555.9 410.2l.2 2.5h-.2z"/>
<path d="M580.7 410.2l.5 2.5v-2.5zM580.7 410.2l.5 2.5h-.5z"/>
</g>
<text font-size="13.4" x="540" y="390">A718</text>
<g font-size="7.8">
<text x="107.3" y="198.7">PROSPETTO FRONTALE</text>
<text x="297.7" y="198.7">PROSPETTO FRONTALE CON ANTA APERTA</text>
<text x="231.7" y="371.3">SEZIONE A.A</text>
</g>
<g font-size="5">
<text x="533.4" y="185.3">METOD 802.055.35</text>
<text x="544.7" y="191.4">60x60x37</text>
</g>
<g font-size="2.5">
<text x="50.6" y="9">1</text>
<text x="105.3" y="9">2</text>
<text x="155.3" y="9">3</text>
<text x="205.3" y="9">4</text>
<text x="255.3" y="9">5</text>
<text x="305.3" y="9">6</text>
<text x="355.3" y="9">7</text>
<text x="405.3" y="9">8</text>
<text x="455.3" y="9">9</text>
<text x="504.6" y="9">10</text>
<text x="554.6" y="9">11</text>
<text x="22.2" y="36.1">A</text>
<text x="582.1" y="36.1">A</text>
<text x="22.2" y="86.1">B</text>
<text x="582.1" y="86.1">B</text>
<text x="22.2" y="136.1">C</text>
<text x="582.1" y="136.1">C</text>
<text x="531.8" y="153.1">POLITECNICO DI MILANO</text>
<text x="531.9" y="159.1">C.L. DESIGN DEGLI INTERNI</text>
<text x="531.9" y="156.1">SCUOLA DEL DESIGN</text>
<text x="532" y="162.9">PROGETTO:</text>
<text x="22.2" y="186.1">D</text>
<text x="582.1" y="186.1">D</text>
<text x="532" y="212.9">CORSO:</text>
<text x="542.4" y="214.8">STRUMENTI E METODI</text>
<text x="546.1" y="217.9">DEL PROGETTO</text>
<text x="532" y="229.6">DOCENTE:</text>
<text x="22.2" y="236.1">E</text>
<text x="544.9" y="236.1">MARCO FERRARA</text>
<text x="582.1" y="236.1">E</text>
<text x="532" y="246.3">STUDENTI:</text>
<text x="540.5" y="252.7">ALICE EMMA VENDRAMIN</text>
<text x="532" y="262.9">OGGETTO:</text>
<text x="534.5" y="269.4">PROSPETTI CON ANTE E MANIGLIE</text>
<text x="532" y="279.6">NOTE:</text>
<text x="22.3" y="286.1">F</text>
<text x="582.2" y="286.1">F</text>
<text x="532" y="296.3">NOME FILE:</text>
<text x="543" y="302.2">PENSILE METOD.dwg</text>
<text x="531.9" y="313.6">VERS</text>
<text x="571.5" y="313.6">DATA</text>
<text x="22.1" y="336.1">G</text>
<text x="582" y="336.1">G</text>
<text x="532" y="358.6">A</text>
<text x="562.3" y="358.6">YYYY/MM/DD</text>
<text x="532" y="363.1">TAVOLA NO.:</text>
<text x="565.4" y="363.1">018 DI</text>
<text x="575.3" y="363.1">020</text>
<text x="22.2" y="386.1">H</text>
<text x="582.1" y="386.1">H</text>
<text x="532" y="405.6">DATA:</text>
<text x="542" y="405.5">2017/05/23</text>
<text x="556.9" y="405.6">SCALA:</text>
<text x="572.9" y="405.5">1:5</text>
<text x="19.5" y="410.4" transform="rotate(-90 19.5 410.4)">DIRECTORY: C:\USERS\ALICE\DESKTOP\QM-S_2-CUCINA\PENSILE METOD 802.055.35-302.055.28.DWG | PLOTTED ON: 13/07/2017 16:21:41 | BY USER: ALICE</text>
<text x="48.8" y="413.5">1</text>
<text x="105.3" y="413.5">2</text>
<text x="155.3" y="413.5">3</text>
<text x="205.3" y="413.5">4</text>
<text x="255.3" y="413.5">5</text>
<text x="305.3" y="413.5">6</text>
<text x="355.3" y="413.5">7</text>
<text x="405.3" y="413.5">8</text>
<text x="455.3" y="413.5">9</text>
<text x="504.6" y="413.5">10</text>
<text x="531.5" y="412.7">0</text>
<text x="531.9" y="408.5">REV:</text>
<text x="541.5" y="412.7">50mm</text>
<text x="542" y="408.6">A</text>
<text x="556.5" y="412.7">125mm</text>
<text x="556.9" y="408.6">FORMATO:</text>
<text x="572.1" y="412.7">250mm</text>
<text x="573.4" y="408.6">A2</text>
</g>
</svg>
